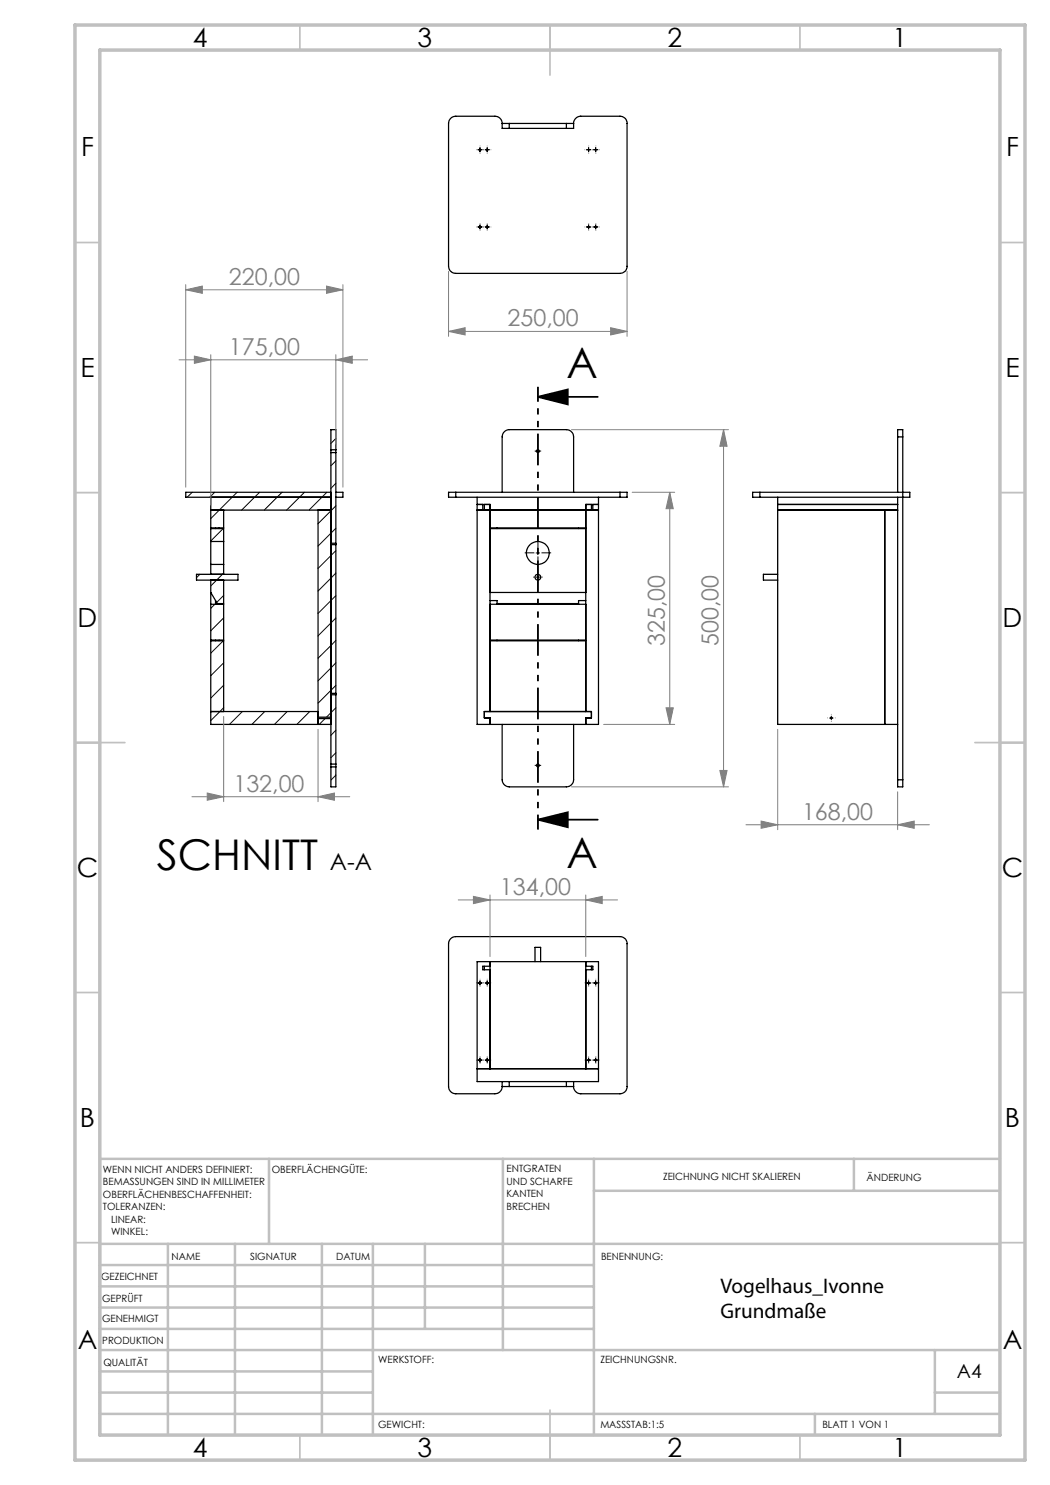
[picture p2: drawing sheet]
<svg xmlns="http://www.w3.org/2000/svg" width="210mm" height="297mm" viewBox="0 0 210 297" stroke-linecap="round" stroke-linejoin="round" font-family="sans-serif">
<g fill="none" stroke="#000" stroke-width=".25">
<path d="M100.4 24.7a1.45 1.45 0 0 0-1.4-1.5h-7.8a1.45 1.45 0 0 0-1.5 1.5v28.6a1.45 1.45 0 0 0 1.5 1.4h32.8a1.39 1.39 0 0 0 1.4-1.4v-28.6a1.39 1.39 0 0 0-1.4-1.5h-7.9a1.45 1.45 0 0 0-1.4 1.5M100.4 24.7v1h1.4M100.4 24.7h1.4M101.8 24.7v1M101.8 24.7h11.5M101.8 25.7h11.5M113.3 24.7h1.4M113.3 24.7v1M114.7 24.7v1h-1.4M42.2 99.4v8.9M66.2 90v.5M66.2 98.5h-29.1v.9h29.1"/>
<path d="M66.2 90v-4.1h1v4.1M66.2 90.5v62.3M66.2 90.5h1M66.2 90h1M67.2 98.5h1.4v.9h-1.4M67.2 90v.5M67.2 90.5v18.2M91.2 98.5h-1.5v.9h1.5M91.2 98.5v.9M91.2 98.5h32.8M91.2 99.4h32.8M95.4 99.4v45.5h24.3v-45.5"/>
<path d="M100.4 98.5v-11.1a1.45 1.45 0 0 1 1.4-1.5h11.5a1.45 1.45 0 0 1 1.4 1.5v11.1M124 98.5h1.4v.9h-1.4M124 98.5v.9M152 98.5h30v.9h-30M152 98.5h-1.5v.9h1.5M152 98.5v.9M155.5 99.4v45.5h24M179.5 87.4v-1.5h1.1v1.5M179.5 87.4v11.1M179.5 99.4v56.6M179.5 87.4h1.1M180.6 87.4v68.6"/>
<path d="M39.3 114.9h8.3v1.1h-8.3zM42.2 108.3v4.6M42.2 102h24M42.2 116v28.9h24M42.2 105.7h2.5v2.6M42.2 112.9v2M42.2 112.9h2.5M42.2 108.3h2.5M43.1 105.6v.1M43.8 105.6v.1M44.7 108.3v4.6M44.7 116v4.7h-1.2l-1.3-2.2"/>
<path d="M44.7 102v3.6h-2.5M44.7 112.9v2M63.6 102v42.9M66.2 108.9h1M66.2 108.7h1M67.2 108.7v.2M67.2 108.9v29.8M95.4 102h24.3M95.4 100.9h2.6v41.4M96.6 100.9v1.1M96.9 100.9v1.1M98 118.5h19.2"/>
<path d="M98 105.7h19.2M98 105.6h19.2M99.4 105.6v.1M115.7 105.6v.1M118.3 100.9v1.1M118.6 100.9v1.1M119.7 100.9h-2.5v41.4M155.5 114.9h-2.8v1.1h2.8M155.5 102h24M155.5 100.9h24M177 102v42.9M42.2 120.9h2.5v7.1h-2.5"/>
<path d="M42.2 128.2h2.5v14.1M43.1 120.1v.8M43.1 128v.2M43.8 120.7v.2M43.8 128v.2M66.2 139h1M66.2 138.7h1M67.2 138.7v.3M67.2 139v13.8M98 120.1h1.4v.8M98 120.9h19.2M98 128h19.2"/>
<path d="M98 128.2h19.2M99.4 128v.2M99.4 120.7h16.3M115.7 128v.2M117.2 120.1h-1.5v.8M42.2 142.3h21.4M63.6 143.7h2.6M63.6 143.4h2.6M66.2 152.8v.6M66.2 153.4v4h1v-4M66.2 153.4h1M66.2 152.8h1"/>
<path d="M67.2 152.8v.6M98 144.9v-1.3h-1.1v-1.3h21.4v1.3h-1.1v1.3M100.4 144.9v11.1a1.45 1.45 0 0 0 1.4 1.4h11.5a1.45 1.45 0 0 0 1.4-1.4v-11.1M166.1 143.6h.3M179.5 156v1.4h1.1v-1.4M179.5 156h1.1M96.9 193.2v.8M98 192.3v21.4M98 193.2h-1.4v.8h1.4M107 192.3v-2.8h1.1v2.8M117.2 192.3v21.4M117.2 193.2h1.4v.8h-1.4"/>
<path d="M118.3 193.2v.8M95.4 213.7h24.3M100.4 217.3a1.45 1.45 0 0 1-1.4 1.5h-7.8a1.45 1.45 0 0 1-1.5-1.5v-28.6a1.45 1.45 0 0 1 1.5-1.4h32.8a1.39 1.39 0 0 1 1.4 1.4v28.6a1.39 1.39 0 0 1-1.4 1.5h-7.9a1.45 1.45 0 0 1-1.4-1.5M100.4 216.3h1.4M100.4 217.3h1.4M100.4 216.3h-5v-24h24.3v24h-5M100.4 216.3v1M101.8 216.3v1M101.8 216.3h11.5M101.8 217.3h11.5M113.3 216.3h1.4M113.3 217.3h1.4"/>
<path d="M113.3 216.3v1M114.7 216.3v1"/>
<circle cx="107.6" cy="90.2" r=".28"/>
<circle cx="107.5" cy="115.4" r=".58"/>
<circle cx="107.6" cy="110.6" r="2.28"/>
<circle cx="107.6" cy="153.1" r=".28"/>
<circle cx="166.3" cy="143.6" r=".15"/>
</g>
<g fill="none" stroke="#000" stroke-width=".2">
<path d="M95.6 29.9h.7M96 29.6v.7M97.1 29.9h.7M97.4 29.6v.7M117.4 29.9h.7M117.7 29.6v.7M118.8 29.9h.7M119.1 29.6v.7M95.6 45.4h.7M96 45v.8M97.1 45.4h.7M97.4 45v.8"/>
<path d="M117.4 45.4h.7M117.7 45v.8M118.8 45.4h.7M119.1 45v.8M38.5 98.5l-1.1 .9M42.9 98.5l-1 .9M47.4 98.5l-5.2 5.2M51.9 98.5l-3.6 3.5M56.4 98.5l-3.6 3.5M60.9 98.5l-3.6 3.5M65.4 98.5l-3.6 3.5M67.2 87.7l-1 1"/>
<path d="M67.2 92.2l-1 1M67.2 96.7l-1 1M107.2 90.2h.7M107.6 89.9v.7M40 114.9l-.7 .6M44.6 105.7l-2.4 2.5M44.7 114.6l-2.5 2.6M44.7 119.1l-1.4 1.4M67.2 101.2l-3.6 3.5M67.2 105.7l-3.6 3.5M67.2 110.1l-3.6 3.6M67.2 114.6l-3.6 3.6"/>
<path d="M67.2 119.1l-3.6 3.6M107.2 115.4h.7M107.2 110.6h.7M107.6 110.2v.7M107.6 115.1v.7M43 120.9l-.8 .8M44.7 128.2l-2.5 2.4M44.7 132.6l-2.5 2.5M44.7 137.1l-2.5 2.5M44.7 123.6l-2.5 2.5M67.2 123.6l-3.6 3.6M67.2 128.1l-3.6 3.6"/>
<path d="M67.2 132.6l-3.6 3.6M67.2 137.1l-3.6 3.5M44.7 141.5l-2.5 2.6M48.5 142.3l-2.6 2.6M53 142.3l-2.6 2.6M57.4 142.3l-2.5 2.6M61.9 142.3l-2.5 2.6M65 143.7l-1.1 1.2M67.2 141.6l-1.9 1.8M67.2 155l-1 1M67.2 146l-1 1.1M67.2 150.6l-1 .9"/>
<path d="M107.2 153.1h.7M107.6 152.7v.8M165.9 143.6h.7M166.3 143.2v.8M95.6 196.6h.7M96 196.2v.8M97.1 196.6h.7M97.4 196.2v.8M117.4 196.6h.7M117.7 196.2v.8M118.8 196.6h.7M119.1 196.2v.8"/>
<path d="M95.6 212h.7M96 211.7v.7M97.1 212h.7M97.4 211.7v.7M117.4 212h.7M117.7 211.7v.7M118.8 212h.7M119.1 211.7v.7"/>
</g>
<path d="M107.6 79.4l6-1.5v3zM107.6 79.4h12M107.6 163.9l6-1.4v2.9zM107.6 163.9h12" fill="none" stroke="#000" stroke-width=".35"/>
<g fill="none" stroke="#808080" stroke-width=".2">
<path d="M37.1 58l3.4-.8v1.5zM37.1 56.9v40.5M37.1 58h31.5M65.3 57.2l3.3 .8-3.3 .7zM68.6 56.9v40.5M89.7 54.3v13M125.4 54.3v13M35.8 72h37.7M38.9 71.2l3.3 .8-3.3 .7zM42.2 70.9v30.1M67.2 72l3.2-.8v1.5zM67.2 70.9v18"/>
<path d="M89.7 66.3l3.3-.8v1.5zM89.7 66.3h35.7M122.1 65.5l3.3 .8-3.3 .7zM114.3 85.9h31.4M126.4 98.5h8.5M133.9 98.5v46.4M133.9 98.5l.8 3.2h-1.5zM144.7 85.9v71.5M144.7 85.9l.7 3.3h-1.4zM38.4 159.3h31.6M41.5 158.6l3.2 .7-3.2 .8zM44.7 143.3v17"/>
<path d="M63.6 159.3l3.3-.7v1.5zM63.6 145.9v14.4M114.3 157.4h31.4M120.7 144.9h14.2M133.2 141.6h1.5l-.8 3.3zM144 154.1h1.4l-.7 3.3zM155.5 145.9v20M179.5 158.4v7.5M91.7 180h31.8M94.7 179.3l3.3 .7-3.3 .7zM98 179v12.3M117.2 180l3.2-.7v1.4z"/>
<path d="M117.2 179v12.3M149.2 165h36.7M152.2 164.2l3.3 .8-3.3 .7zM179.5 165l3.3-.8v1.5z"/>
</g>
<g fill="none" stroke="#000" stroke-width=".2" stroke-dasharray="15.2 1.3 1.3 1.3" stroke-linecap="butt">
<path d="M95.3 29.9h-.1M95.7 29.9h-.2M96 29.6v-.2M96 30.3v.1M96.4 29.9h.1M96.7 29.9h.1M97.1 29.9h-.2M97.4 29.6v-.2M97.4 30.3v.1M97.8 29.9h.1M117 29.9h-.1M117.4 29.9h-.2"/>
<path d="M117.7 29.6v-.2M117.7 30.3v.1M118.1 29.9h.1M118.4 29.9h.1M118.8 29.9h-.1M119.2 29.6v-.2M119.2 30.3v.1M119.5 29.9h.2M95.3 45.4h-.1M95.7 45.4h-.2M96 44.7v-.1M96 46.1v.1"/>
<path d="M96 45v-.1M96 45.7v.2M96.4 45.4h.1M96.7 45.4h.1M97.1 45.4h-.2M97.4 44.7v-.1M97.4 46.1v.1M97.4 45v-.1M97.4 45.7v.2M97.8 45.4h.1M117 45.4h-.1M117.4 45.4h-.2"/>
<path d="M117.7 45v-.1M117.7 45.7v.2M117.7 44.7v-.1M117.7 46.1v.1M118.1 45.4h.1M118.4 45.4h.1M118.8 45.4h-.1M119.2 45v-.1M119.2 45.7v.2M119.2 44.7v-.1M119.2 46.1v.1M119.5 45.4h.2"/>
<path d="M107.2 90.2h-.3M107.6 89.9v-.3M107.6 90.6v.3M107.9 90.2h.3M106.9 115.4h-.2M106.9 110.6h-2M107.6 114.7v-.2M107.6 116.1v.3M107.6 109.9v-2M107.6 111.3v1.9M108.3 115.4h.2M108.3 110.6h1.9"/>
<path d="M107.2 153.1h-.3M107.6 152.7v-.3M107.6 153.4v.3M107.9 153.1h.3M165.6 143.6h-.1M166.3 142.9v-.1M166.3 144.3v.1M167 143.6h.1M95.3 196.6h-.1M95.7 196.6h-.2M96 195.9v-.1M96 197.3v.1"/>
<path d="M96 196.2v-.1M96 196.9v.2M96.4 196.6h.1M96.7 196.6h.1M97.1 196.6h-.2M97.4 195.9v-.1M97.4 197.3v.1M97.4 196.2v-.1M97.4 196.9v.2M97.8 196.6h.1M117 196.6h-.1M117.4 196.6h-.2"/>
<path d="M117.7 196.2v-.1M117.7 196.9v.2M117.7 195.9v-.1M117.7 197.3v.1M118.1 196.6h.1M118.4 196.6h.1M118.8 196.6h-.1M119.2 196.2v-.1M119.2 196.9v.2M119.2 195.9v-.1M119.2 197.3v.1M119.5 196.6h.2"/>
<path d="M95.3 212h-.1M95.7 212h-.2M96 211.3v-.1M96 212.7v.1M96 211.7v-.2M96 212.4v.1M96.4 212h.1M96.7 212h.1M97.1 212h-.2M97.4 211.3v-.1M97.4 212.7v.1M97.4 211.7v-.2"/>
<path d="M97.4 212.4v.1M97.8 212h.1M117 212h-.1M117.4 212h-.2M117.7 211.7v-.2M117.7 212.4v.1M117.7 211.3v-.1M117.7 212.7v.1M118.1 212h.1M118.4 212h.1M118.8 212h-.1M119.2 211.7v-.2"/>
<path d="M119.2 212.4v.1M119.2 211.3v-.1M119.2 212.7v.1M119.5 212h.2"/>
</g>
<path d="M107.6 77.4v88.5" fill="none" stroke="#000" stroke-width=".35" stroke-dasharray="6.3 1.3 1.3 1.3 1.3 1.3" stroke-dashoffset="3.3" stroke-linecap="butt"/>
<g fill="none" stroke="#c0c0c0" stroke-width=".35">
<path d="M60 5v5M110 5v10M160 5v5M15 48.5h5M200 48.5h5M15 98.5h5M200 98.5h5M15 148.5h10M195 148.5h10M15 198.5h5M200 198.5h5M15 248.5h5"/>
<path d="M200 248.5h5M60 287v5M110 282v10M160 287v5"/>
</g>
<g fill="none" stroke="#c0c0c0" stroke-width=".5">
<path d="M53.8 231.8v17M100.6 231.8v38.2M118.8 231.8v55.2M118.8 238.2h81.2M170.8 231.8v6.4M200 231.8h-180v55.2M20 248.8h180M20 257.3h98.8M20 253h98.8M33.6 248.8v38.2M47 248.8v38.2M64.4 248.8v38.2"/>
<path d="M74.6 248.8v38.2M85 248.8v17M20 265.8h98.8M20 261.5h98.8M20 278.5h54.6M20 274.3h54.6M20 270h180M187 278.5h13M187 270v12.8M20 282.8h180M163 282.8v4.2"/>
</g>
<path d="M15 5h190v287h-190zM20 10h180v277h-180z" fill="none" stroke="#c0c0c0" stroke-width=".7"/>
<path d="M107.6 79.4l6-1.5v3zM107.6 163.9l6-1.4v2.9z" fill="#000"/>
<g fill="#808080">
<path d="M179.5 165l3.3-.8v1.5zM152.2 164.2l3.3 .8-3.3 .7zM122.1 65.5l3.3 .8-3.3 .7zM89.7 66.3l3.3-.8v1.5zM117.2 180l3.2-.7v1.4zM94.7 179.3l3.3 .7-3.3 .7zM67.2 72l3.2-.8v1.5zM38.9 71.2l3.3 .8-3.3 .7zM63.6 159.3l3.3-.7v1.5zM41.5 158.6l3.2 .7-3.2 .8z"/>
<path d="M37.1 58l3.4-.8v1.5zM65.3 57.2l3.3 .8-3.3 .7z"/>
<path d="M144.7 85.9l.7 3.3h-1.4zM144 154.1h1.4l-.7 3.3zM133.9 98.5l.8 3.2h-1.5zM133.2 141.6h1.5l-.8 3.3z"/>
</g>
<g font-size="8.5">
<text x="113.3" y="75.5">A</text>
<text x="113.3" y="173.6">A</text>
<text x="31.4" y="174">SCHNITT</text>
</g>
<g font-size="5.3">
<text x="38.5" y="9.5">4</text>
<text x="83.5" y="9.5">3</text>
<text x="133.5" y="9.5">2</text>
<text x="178.5" y="9.5">1</text>
<text x="16.2" y="31.2">F</text>
<text x="201.2" y="31.2">F</text>
<text x="16.1" y="75.5">E</text>
<text x="201.1" y="75.5">E</text>
<text x="15.5" y="125.5">D</text>
<text x="200.5" y="125.5">D</text>
<text x="15.4" y="175.5">C</text>
<text x="200.3" y="175.5">C</text>
<text x="16" y="225.5">B</text>
<text x="201" y="225.5">B</text>
<text x="15.5" y="269.7">A</text>
<text x="200.5" y="269.7">A</text>
<text x="38.5" y="291.5">4</text>
<text x="83.5" y="291.5">3</text>
<text x="133.5" y="291.5">2</text>
<text x="178.5" y="291.5">1</text>
</g>
<g font-size="4.7" fill="#808080">
<text x="45.8" y="56.9">220,00</text>
<text x="101.5" y="65.3">250,00</text>
<text x="45.8" y="70.9">175,00</text>
<text x="132.9" y="129.2" transform="rotate(-90 132.9 129.2)">325,00</text>
<text x="143.7" y="129.2" transform="rotate(-90 143.7 129.2)">500,00</text>
<text x="46.7" y="158.3">132,00</text>
<text x="160.4" y="163.9">168,00</text>
<text x="100" y="179">134,00</text>
</g>
<text font-size="4.7" x="66" y="174">A-A</text>
<g font-size="4.2">
<text x="144.1" y="258.6">Vogelhaus_Ivonne</text>
<text x="144.1" y="263.7">Grundmaße</text>
</g>
<text font-size="3.9" x="191.4" y="275.6">A4</text>
<g font-size="2">
<text x="20.6" y="234.6">WENN NICHT ANDERS DEFINIERT:</text>
<text x="20.6" y="237.1">BEMASSUNGEN SIND IN MILLIMETER</text>
<text x="20.6" y="239.6">OBERFLÄCHENBESCHAFFENHEIT:</text>
<text x="54.4" y="234.6">OBERFLÄCHENGÜTE:</text>
<text x="101.3" y="234.5">ENTGRATEN</text>
<text x="101.3" y="237">UND SCHARFE</text>
<text x="101.3" y="239.5">KANTEN</text>
<text x="132.6" y="236">ZEICHNUNG NICHT SKALIEREN</text>
<text x="173.3" y="236.2">ÄNDERUNG</text>
<text x="20.6" y="242.1">TOLERANZEN:</text>
<text x="22.2" y="244.6">LINEAR:</text>
<text x="101.3" y="242">BRECHEN</text>
<text x="22.2" y="247.1">WINKEL:</text>
<text x="34.3" y="252">NAME</text>
<text x="50" y="251.9">SIGNATUR</text>
<text x="67.2" y="251.9">DATUM</text>
<text x="120.2" y="251.9">BENENNUNG:</text>
<text x="20.2" y="256.1">GEZEICHNET</text>
<text x="20.4" y="260.3">GEPRÜFT</text>
<text x="20.4" y="264.4">GENEHMIGT</text>
<text x="20.5" y="268.8">PRODUKTION</text>
<text x="20.7" y="273.1">QUALITÄT</text>
<text x="75.6" y="272.5">WERKSTOFF:</text>
<text x="120.1" y="272.5">ZEICHNUNGSNR.</text>
<text x="75.6" y="285.5">GEWICHT:</text>
<text x="120.1" y="285.6">MASSSTAB:1:5</text>
<text x="164.5" y="285.6">BLATT 1 VON 1</text>
</g>
</svg>
